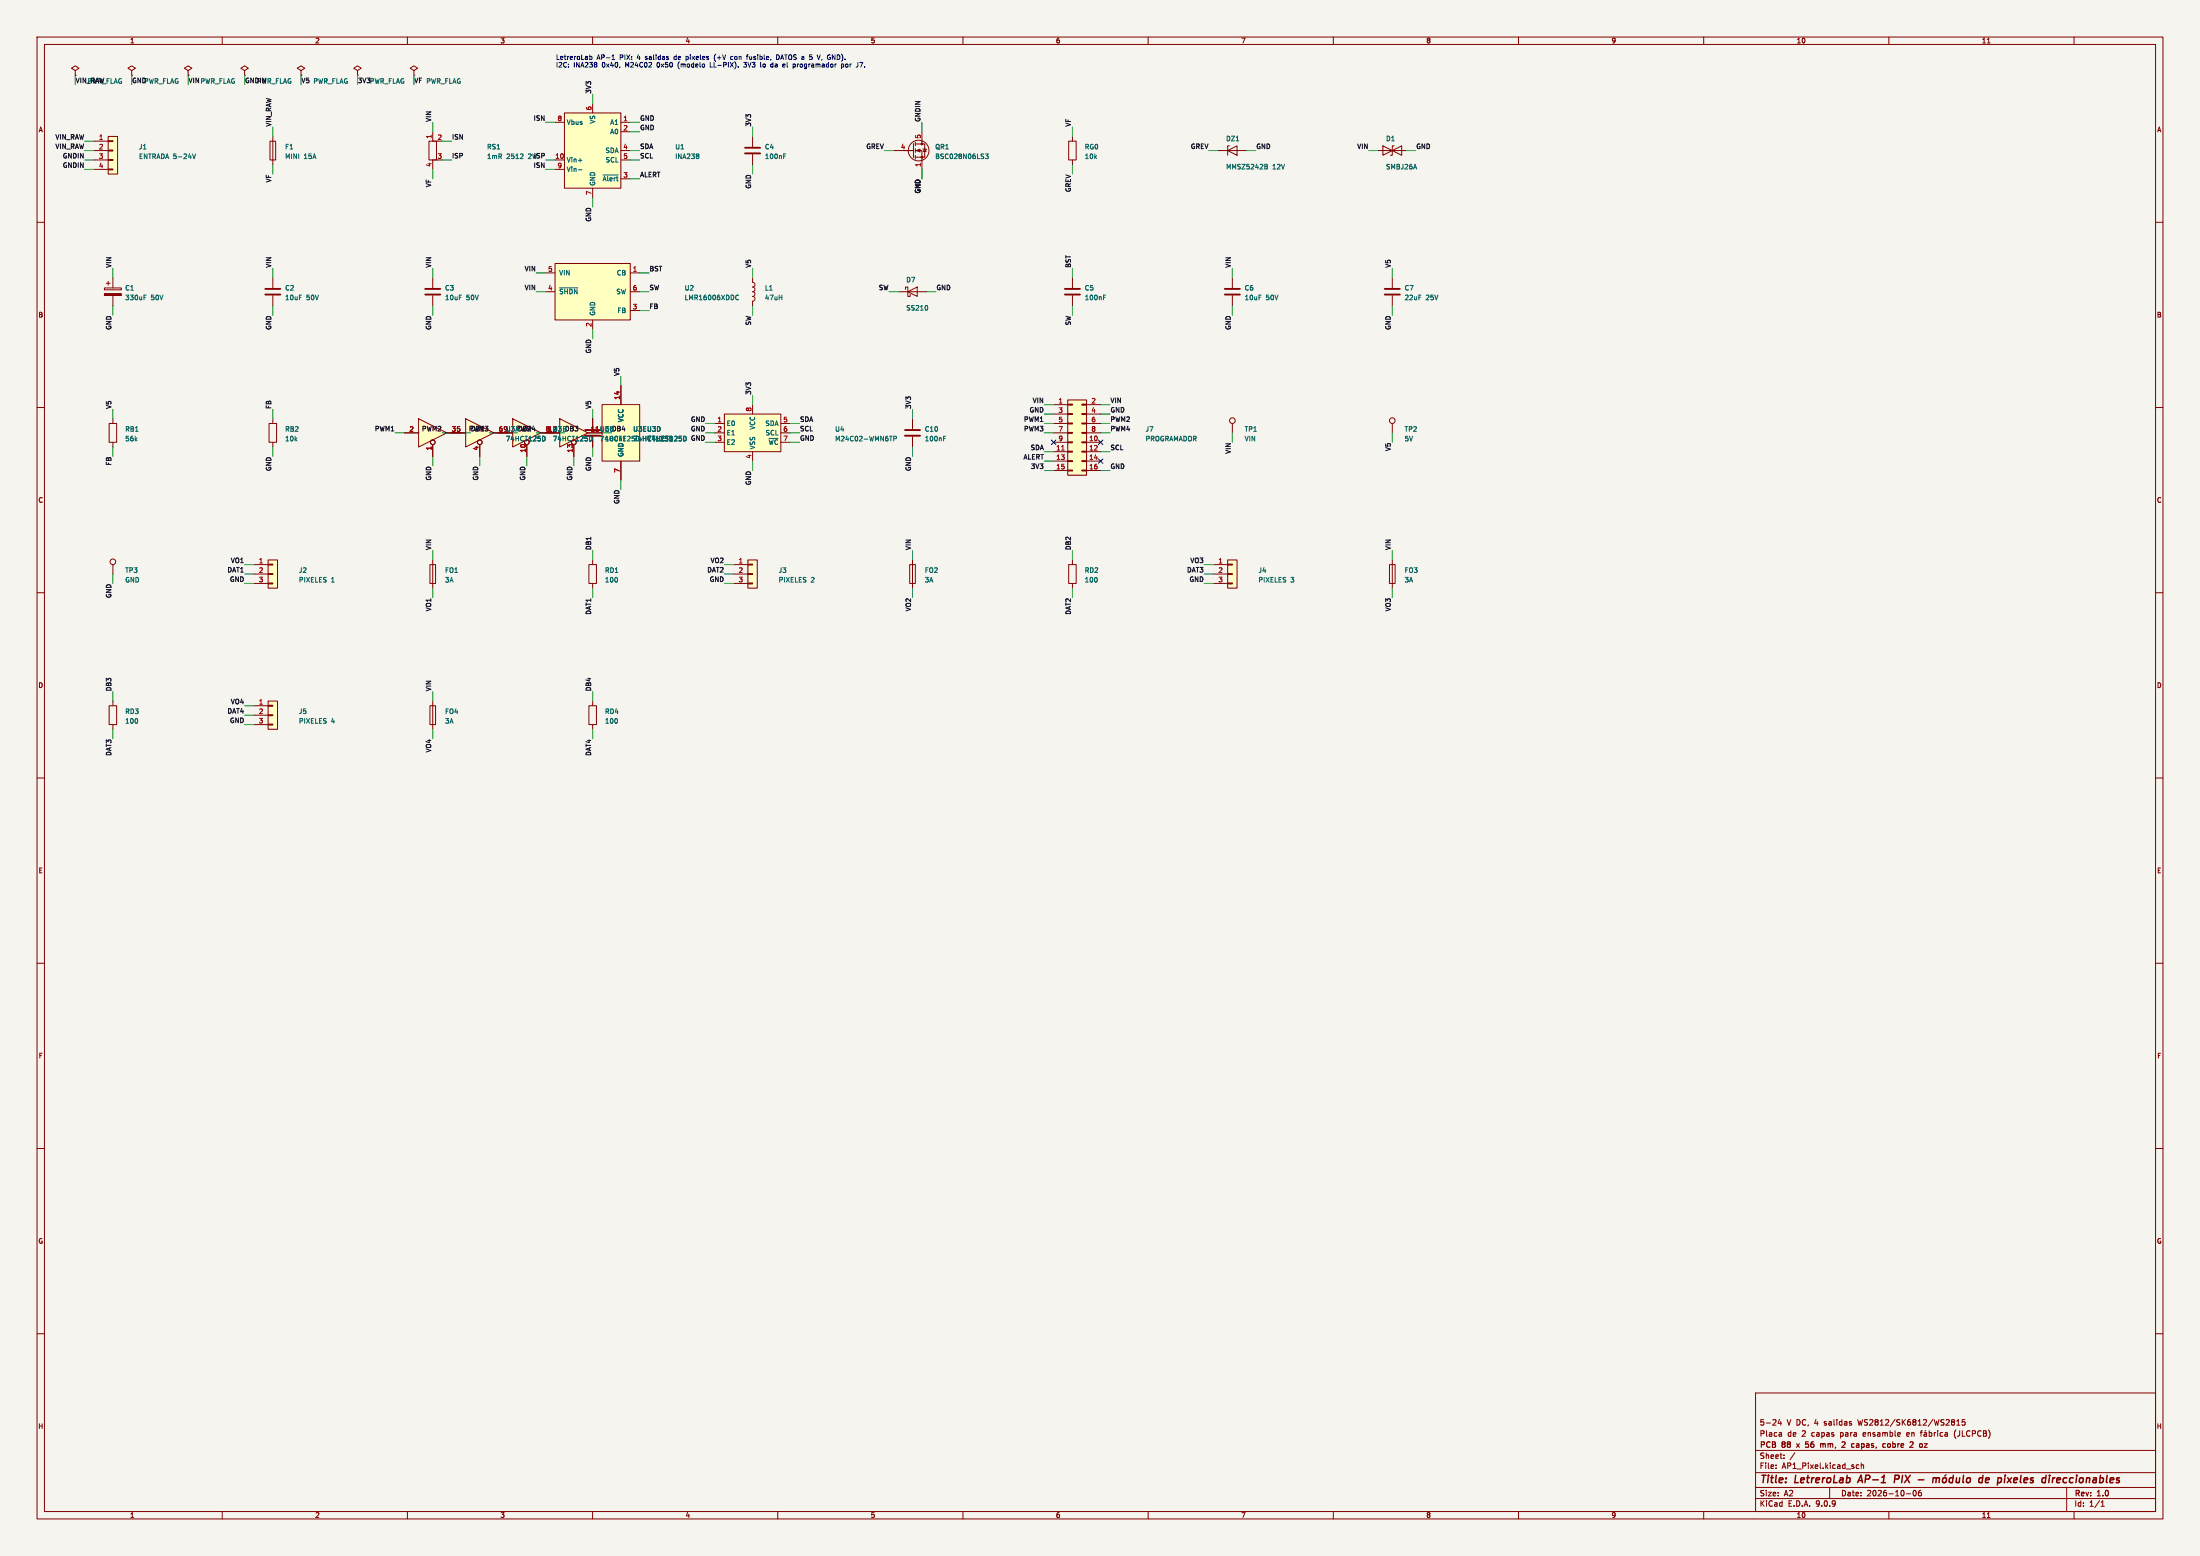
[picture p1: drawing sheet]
<svg xmlns="http://www.w3.org/2000/svg" width="594mm" height="420mm" viewBox="0 0 594 420" stroke-linecap="round" stroke-linejoin="round" font-family="sans-serif">
<path d="M0 0h594v420h-594z" fill="#f5f4ef" stroke="#f5f4ef" stroke-width=".27"/>
<g fill="none" stroke="#840000" stroke-width=".27">
<path d="M10 10h574v400h-574zM12 12h570v396h-570zM60 10v2M110 10v2M160 10v2M210 10v2M260 10v2M310 10v2M360 10v2M410 10v2M460 10v2M510 10v2"/>
<path d="M536.6 11.6h.7M560 10v2M72.9 38.1h1.5v5.1h-1.5zM73.7 36.8v7.7M332 39.4h-.5v2.5M373.4 39.4v2.5l5.1-2.5v2.5zM376.4 39.4h-.5v2.5h-.5M328.9 40.6h7.6M331.5 40.6l2.5-1.2v2.5zM372.1 40.6h7.6M10 60h2M73.7 74.9v2.8"/>
<path d="M73.7 79.8v2.8M332.7 74.9v2.8M332.7 79.8v2.8M582 60h2M10 110h2M246.4 113v2.8M246.4 117.9v2.8M582 110h2M116.1 152.4h1.5v5.1h-1.5zM116.8 151.1v7.7M375.2 152.4h1.5v5.1h-1.5zM375.9 151.1v7.7"/>
<path d="M10 160h2M582 160h2M10 210h2M582 210h2M10 260h2M582 260h2M10 310h2M582 310h2M10 360h2M474 376h108v32h-108zM582 360h2M474 397.5h108"/>
<path d="M474 391.5h108M479.5 396.2v.2M479.5 395.4v.2M480.5 383.1l-.4 1.1h.9M480.8 386.7l.2 .2v.8M480.8 383.7v1M481 387.6l-.1 .1M481 387l-.1 .1M481.7 393.5v.2M481.7 392.7v.2M484.6 392.1l-1.3 1.9M499.9 384.2v.4"/>
<path d="M501.2 396.1l.3 .3 .4-.1M501.9 395.4h-.4l-.3 .3M502.5 395.5l.6-.1 .1 1M502.5 394.9v1.5M518.5 386.7h.5M519 386.2l-.3 .2v1.3M519.5 386.7h.6l.1 1M520 386.1l-.3 .2M520.2 387l-.7 .3 .2 .4 .5-.1M520.9 386.7h.4l.3 .3-.1 .6h-.6M520.9 386.2v1.5M522.2 386.7v1"/>
<path d="M522.7 386.7l-.5 .3M523.2 386.2v.1M523.2 386.7v1M524.5 386.7h-.4l-.3 .3 .2 .6h.5M525.2 386.7h.5l.1 1M525.8 387l-.7 .3 .2 .4 .5-.1M527.2 383.2l.5 .3-.2 .3M527.2 383.8h.3M527.5 383.8l.2 .6-.5 .3M527.9 386.2l-.2 .8 .2 1M528.3 384.7h.9M528.3 383.6l.4-.4v1.5"/>
<path d="M530.5 383.2h-.7l-.1 .7 .8-.1v.7l-.2 .2-.6-.2M60 408v2M110 408v2M160 408v2M210 408v2M260 408v2M310 408v2M360 408v2M410 408v2M460 408v2M474 404.5h108M474 401.5h108"/>
<path d="M494 401.5v3M510 408v2M514.7 403.2h1.2M516.7 402.4l.2-.1a.8 .8 0 0 1 .5 .7 .8 .8 0 0 1-.5 .8l-.4-.6zM518.7 402.3h-.5l-.2 .3v.9l.2 .3 .5-.2v-.7l-.5-.1-.2 .3M536.6 409.6h.7M558 401.5v6.5M560 408v2M567.3 406.6h.9M567.3 405.5l.4-.4v1.5"/>
</g>
<g fill="none" stroke="#840000" stroke-width=".4">
<path d="M502.5 398.2l-1 2M512.5 398.2h-.8l-.3 2M512.5 399.1l-.9 .1M517.9 399.4h1.5M522 399.1l.6-.2 .2 .2M522 398.9l-.2 1.3M522.8 399.1l.3-.2 .5 .1-.1 1.2M522.8 399.1l-.1 1.1M524.6 399.1l.3-.2 .6 .2v.7l-.2 .3-.5 .1-.3-.2zM525.4 398.1l-.3 .3M527.3 399h-.7l-.3 .8 .3 .4 .6-.1M527.4 398.2l-.2 2"/>
<path d="M528.3 398.9l-.1 1.2 .5 .1 .3-.2M529.1 398.9l-.1 1.3M530.2 398.2l-.2 1.7 .2 .3M531.1 399.1l.3-.2 .6 .2v.7l-.3 .3-.4 .1-.3-.2zM535.3 399h-.7l-.3 .8 .3 .4 .6-.1M535.4 398.2l-.2 2M536.1 399.5l1-.2-.1-.3h-.7l-.2 .9 .2 .3 .6-.1M542.1 398.9l.9 1.3M543.1 398.9l-1.2 1.3M543.7 399.5l1-.2-.1-.3h-.7l-.2 .9 .2 .3 .6-.1M545.7 398.2l-.2 1.7 .2 .3M546.5 399.5l1-.2-.1-.3h-.8l-.2 .9 .3 .3 .6-.1"/>
<path d="M549 399a.49 .49 0 0 0-.8 .2l.7 .4 .1 .3-.3 .3-.6-.1M552.4 399h-.8l-.3 .8 .3 .4 .6-.1M552.5 398.2l-.3 2M553.3 398.9l-.1 1.3M553.4 398.2v.2M554.3 398.9l-.2 1.3M554.9 398.9l-.7 .3M556.3 399.3l-1 .2M556.3 399.1l-.2-.2h-.4l-.3 .2v1h.7"/>
</g>
<g fill="none" stroke="#840000" stroke-width=".3">
<path d="M485.1 389.7l.7 1M485.8 389.7l-.7 1M487.7 389.7l.5 .1M488.2 390.6l-.5 .1M488.3 389.2h-.7l-.1 .7M491.8 389.7l.4 .2M492.2 389.9l.2-.2 .4 .2M492.2 389.9v.8M497.3 389.3l.6-.1 .3 .3M501.4 389.7l.5 .2v.8M501.9 390.6l-.5 .1M501.9 390l-.5 .1"/>
<path d="M510.1 389.7l.3 .3v.4l-.3 .3M511.1 390.6l.4 .1M511.1 389.2v1.5M511.5 389.7h-.4M518.4 389.7h.4l.3 .3-.1 .5-.6 .1"/>
</g>
<path d="M71.6 78h4.1M71.6 79.5h4.1M330.7 78h4.1M330.7 79.5h4.1M244.3 116.1h4.1M244.3 117.6h4.1" fill="none" stroke="#840000" stroke-width=".51"/>
<path d="M341.5 44.3l.6 .2 .1 .2-.3 .3M341.5 45h.4M341.9 45l.3 .2v.3l-.7 .1M254.8 118.4h.4M254.8 117.7h.6" fill="none" stroke="#006464" stroke-width=".27"/>
<path d="M125.7 113l7.6 3.8-7.6 3.9z" fill="#ffffc2"/>
<g fill="none" stroke="#840000" stroke-width=".27">
<path d="M121.9 116.8h3.8M125.7 113l7.6 3.8-7.6 3.9zM133.3 116.8h3.9M129.5 120v3.2"/>
<circle cx="129.5" cy="119.4" r=".63"/>
</g>
<path d="M159.5 117.7a.68 .68 0 0 1 .4 .7 .68 .68 0 0 1-.4 .6" fill="none" stroke="#006464" stroke-width=".27"/>
<path d="M113 113l7.6 3.8-7.6 3.9z" fill="#ffffc2"/>
<g fill="none" stroke="#840000" stroke-width=".27">
<path d="M375.9 74.9v2.8M375.9 79.8v2.8M109.2 116.8h3.8M113 113l7.6 3.8-7.6 3.9zM120.6 116.8h3.9M160 113v2.8M160 117.9v2.8M116.8 120v3.2"/>
<circle cx="116.8" cy="119.4" r=".63"/>
</g>
<path d="M146.8 117.7a.68 .68 0 0 1 .4 .7 .68 .68 0 0 1-.4 .6" fill="none" stroke="#006464" stroke-width=".27"/>
<path d="M373.9 78h4.1M373.9 79.5h4.1M158 116.1h4.1M158 117.6h4.1" fill="none" stroke="#840000" stroke-width=".51"/>
<path d="M138.4 113l7.6 3.8-7.6 3.9z" fill="#ffffc2"/>
<g fill="none" stroke="#840000" stroke-width=".27">
<path d="M111.8 19.1l1-.7-1-.6-1.1 .6 1.1 .7v1.2M111.8 20.3h.1M134.6 116.8h3.8M138.4 113l7.6 3.8-7.6 3.9zM146 116.8h3.9M142.2 120v3.2"/>
<circle cx="142.2" cy="119.4" r=".63"/>
</g>
<path d="M195.6 111.8h15.2v10.1h-15.2z" fill="#ffffc2"/>
<g fill="none" stroke="#840000" stroke-width=".27">
<path d="M66 19.1l1.1-.7-1.1-.6-1 .6 1 .7v1.2M66 20.3h.1M203.2 36.8v2.8M203.2 41.7v2.8M116.8 74.9v2.8M116.8 79.8v2.8M193 114.3h2.6M193 116.8h2.6M193 119.4h2.6M195.6 111.8h15.2v10.1h-15.2zM203.2 109.2v2.6M210.8 114.3h2.6"/>
<path d="M210.8 116.8h2.6M210.8 119.4h2.6M203.2 121.9v2.6"/>
</g>
<path d="M211.6 42.2h.4M211.6 41.5h.6M240.2 117.7h.7M241.3 118.4h.6l.1-.5-.7-.2v1.3" fill="none" stroke="#006464" stroke-width=".27"/>
<path d="M201.2 39.9h4M201.2 41.4h4M114.8 78h4.1M114.8 79.5h4.1" fill="none" stroke="#840000" stroke-width=".51"/>
<path d="M152.4 30.5h15.2v20.3h-15.2z" fill="#ffffc2"/>
<g fill="none" stroke="#840000" stroke-width=".27">
<path d="M35.6 19.1l1-.7-1-.6-1.1 .6 1.1 .7v1.2M50.8 19.1l1-.7-1-.6-1 .6 1 .7v1.2M81.3 19.1l1-.7-1-.6-1 .6 1 .7v1.2M35.6 20.3h.1M50.8 20.3h.1M81.3 20.3h.1M149.9 33h2.5M152.4 30.5h15.2v20.3h-15.2zM160 27.9v2.6M167.6 33h2.6M167.6 35.6h2.6M149.9 43.2h2.5"/>
<path d="M149.9 45.7h2.5M160 50.8v2.5M167.6 43.2h2.6M167.6 40.6h2.6M167.6 48.3h2.6"/>
</g>
<path d="M156.2 43.3h.9M156.2 45.8h.9M162.8 47.2h4.1M188.6 41.6v.4M188.6 42.2v.6" fill="none" stroke="#006464" stroke-width=".27"/>
<path d="M149.9 71.1h20.3v15.3h-20.3z" fill="#ffffc2"/>
<g fill="none" stroke="#840000" stroke-width=".27">
<path d="M96.5 19.1l1-.7-1-.6-1 .6 1 .7v1.2M96.5 20.3h.1M115.8 38.1h2.1v5.1h-2.1zM116.8 35.6v2.5h1.3M118.1 43.2h-1.3v2.5M28.2 77.7h4.6v.5h-4.6zM28.7 76.5h1M29.2 75.9v1.1M30.5 74.9v2.8M30.5 79.8v2.8M147.3 73.7h2.6M147.3 78.7h2.6"/>
<path d="M149.9 71.1h20.3v15.3h-20.3zM170.2 73.7h2.5M170.2 78.7h2.5M160 86.4v2.5M170.2 83.8h2.5"/>
</g>
<path d="M140.4 42.8h.8M141.2 41.7v.4M38.9 79.6h.6M151.1 77.7h4.9M198.9 79.7l.5 .1M38.9 80.3h.4M199.4 80.8l-.5 .1" fill="none" stroke="#006464" stroke-width=".27"/>
<path d="M28.2 79.2h4.6v.6h-4.6z" fill="#840000" stroke="#840000" stroke-width=".27"/>
<path d="M151.1 113l7.6 3.8-7.6 3.9z" fill="#ffffc2"/>
<g fill="none" stroke="#840000" stroke-width=".27">
<path d="M147.3 116.8h3.8M151.1 113l7.6 3.8-7.6 3.9zM158.7 116.8h3.9M154.9 120v3.2"/>
<circle cx="154.9" cy="119.4" r=".63"/>
</g>
<path d="M184.9 117.7a.68 .68 0 0 1 .4 .7 .68 .68 0 0 1-.4 .6" fill="none" stroke="#006464" stroke-width=".27"/>
<path d="M162.6 109.2h10.1v15.3h-10.1z" fill="#ffffc2"/>
<path d="M162.6 109.2h10.1v15.3h-10.1zM167.6 104.1v5.1M167.6 124.5v5" fill="none" stroke="#840000" stroke-width=".27"/>
<path d="M29.2 36.8h2.5v10.2h-2.5z" fill="#ffffc2"/>
<g fill="none" stroke="#840000" stroke-width=".27">
<path d="M20.3 19.1l1-.7-1-.6-1 .6 1 .7v1.2M20.3 20.3h.1M25.4 38.1h3.8M29.2 36.8h2.5v10.2h-2.5zM29.2 38h1.3v.2h-1.3zM246.6 38.7v3.8M247.1 38.9h2.6v3.5h-2.6M247.1 38.4v1M248.9 35.6v3.3M25.4 40.6h3.8M25.4 43.2h3.8M25.4 45.7h3.8"/>
<path d="M29.2 40.5h1.3v.3h-1.3zM29.2 43.1h1.3v.2h-1.3zM29.2 45.6h1.3v.2h-1.3zM241.3 40.6h5.3M247.1 40.6h1.8v5.1M247.1 40.1v1M247.1 41.9v1M249.2 40.1l1 .3M249.7 40.3l.4 .6h-.8zM289.6 74.9v2.8M289.6 79.8v2.8M245.6 152.4h1.5v5.1h-1.5z"/>
<path d="M246.4 151.1v7.7M159 190.5h2v5.1h-2zM160 189.2v1.3M160 195.6v1.3"/>
<circle cx="248" cy="40.6" r="2.79"/>
</g>
<path d="M52 41.5l.4 1.3 .4-1.3M266 41.5h.8l-.4 .5 .4 .2v.5h-.8M298 79.6h.6M298 80.3h.4" fill="none" stroke="#006464" stroke-width=".27"/>
<path d="M287.5 78h4.1M287.5 79.5h4.1" fill="none" stroke="#840000" stroke-width=".51"/>
<g fill="#840000" stroke="#840000" stroke-width=".27">
<path d="M247.4 40.6l1-.3v.7z"/>
<circle cx="248.9" cy="38.9" r=".25"/>
<circle cx="248.9" cy="42.4" r=".25"/>
</g>
<path d="M72.4 151.1h2.5v7.7h-2.5z" fill="#ffffc2"/>
<path d="M68.6 152.4h3.8M68.6 154.9h3.8M68.6 157.5h3.8M72.4 151.1h2.5v7.7h-2.5zM72.4 152.3h1.3v.2h-1.3zM72.4 154.8h1.3v.3h-1.3zM72.4 157.4h1.3v.2h-1.3z" fill="none" stroke="#840000" stroke-width=".27"/>
<path d="M288.3 108h5.1v20.3h-5.1z" fill="#ffffc2"/>
<g fill="none" stroke="#840000" stroke-width=".27">
<path d="M29.5 114.3h2v5.1h-2zM30.5 113v1.3M30.5 119.4v1.3M72.6 114.3h2.1v5.1h-2.1zM73.7 113v1.3M73.7 119.4v1.3M284.5 109.2h3.8M284.5 111.8h3.8M284.5 114.3h3.8M284.5 116.8h3.8M284.5 119.4h3.8M288.3 108h5.1v20.3h-5.1z"/>
<path d="M288.3 109.1h1.3v.2h-1.3zM288.3 111.6h1.3v.3h-1.3zM288.3 114.2h1.3v.2h-1.3zM288.3 116.7h1.3v.3h-1.3zM288.3 119.3h1.3v.2h-1.3zM292.1 109.1h1.3v.2h-1.3zM292.1 111.6h1.3v.3h-1.3zM292.1 114.2h1.3v.2h-1.3zM292.1 116.7h1.3v.3h-1.3zM292.1 119.3h1.3v.2h-1.3zM293.4 109.2h3.8M293.4 111.8h3.8"/>
<path d="M293.4 114.3h3.8M293.4 116.8h3.8M293.4 119.4h3.8M332.7 114.3v2.5M375.9 114.3v2.5M284.5 121.9h3.8M284.5 124.5h3.8M284.5 127h3.8M288.3 121.8h1.3v.2h-1.3zM288.3 124.3h1.3v.3h-1.3zM288.3 126.9h1.3v.2h-1.3zM292.1 121.8h1.3v.2h-1.3z"/>
<path d="M292.1 124.3h1.3v.3h-1.3zM292.1 126.9h1.3v.2h-1.3zM293.4 121.9h3.8M293.4 124.5h3.8M293.4 127h3.8M30.5 152.4v2.5M288.5 152.4h2.1v5.1h-2.1zM289.6 151.1v1.3M289.6 157.5v1.3"/>
<circle cx="332.7" cy="113.5" r=".76"/>
<circle cx="375.9" cy="113.5" r=".76"/>
<circle cx="30.5" cy="151.6" r=".76"/>
</g>
<path d="M286.6 121.5h.8" fill="none" stroke="#a90000" stroke-width=".27"/>
<path d="M72.4 189.2h2.5v7.7h-2.5z" fill="#ffffc2"/>
<path d="M203.2 74.9v1.3l.5 .2 .1 .4-.1 .5-.5 .2 .5 .2 .1 .4-.1 .5-.5 .2 .5 .1 .1 .5-.1 .4-.5 .2 .5 .2 .1 .5-.1 .4-.5 .2v1.3M68.6 190.5h3.8M68.6 193h3.8M68.6 195.6h3.8M72.4 189.2h2.5v7.7h-2.5zM72.4 190.4h1.3v.2h-1.3zM72.4 192.9h1.3v.3h-1.3zM72.4 195.5h1.3v.2h-1.3z" fill="none" stroke="#840000" stroke-width=".27"/>
<path d="M201.9 151.1h2.6v7.7h-2.6z" fill="#ffffc2"/>
<g fill="none" stroke="#840000" stroke-width=".27">
<path d="M288.5 38.1h2.1v5.1h-2.1zM289.6 36.8v1.3M289.6 43.2v1.3M242.6 78.7h7.6M244.5 78.1v-.6h.6v2.5h.6v-.6M245.1 78.7l2.5-1.2v2.5zM159 152.4h2v5.1h-2zM160 151.1v1.3M160 157.5v1.3M198.1 152.4h3.8M198.1 154.9h3.8M198.1 157.5h3.8"/>
<path d="M201.9 151.1h2.6v7.7h-2.6zM201.9 152.3h1.3v.2h-1.3zM201.9 154.8h1.3v.3h-1.3zM201.9 157.4h1.3v.2h-1.3zM29.5 190.5h2v5.1h-2zM30.5 189.2v1.3M30.5 195.6v1.3M116.1 190.5h1.5v5.1h-1.5zM116.8 189.2v7.7"/>
</g>
<path d="M250.4 82.7v.8" fill="none" stroke="#006464" stroke-width=".27"/>
<path d="M331.5 151.1h2.5v7.7h-2.5z" fill="#ffffc2"/>
<g fill="none" stroke="#840000" stroke-width=".27">
<path d="M109.2 116.8h3.8M120.6 116.8h5.1M133.3 116.8h5.1M146 116.8h5.1M158.7 116.8h3.9M160 113v2.8M160 117.9v2.8M167.6 104.1v5.1M116.8 120v3.2M129.5 120v3.2M142.2 120v3.2M154.9 120v3.2"/>
<path d="M167.6 124.5v5M327.7 152.4h3.8M327.7 154.9h3.8M327.7 157.5h3.8M331.5 151.1h2.5v7.7h-2.5zM331.5 152.3h1.2v.2h-1.2zM331.5 154.8h1.2v.3h-1.2zM331.5 157.4h1.2v.2h-1.2z"/>
<circle cx="116.8" cy="119.4" r=".63"/>
<circle cx="129.5" cy="119.4" r=".63"/>
<circle cx="142.2" cy="119.4" r=".63"/>
<circle cx="154.9" cy="119.4" r=".63"/>
</g>
<path d="M144 115l-.3 .9h.8M144.3 115.5v.8" fill="none" stroke="#0f0f0f" stroke-width=".27"/>
<g fill="none" stroke="#009600" stroke-width=".27">
<path d="M20.3 20.3v2.6M22.9 38.1h2.5M35.6 20.3v2.6M50.8 20.3v2.6M66 20.3v2.6M73.7 34.3v2.5M81.3 20.3v2.6M96.5 20.3v2.6M111.8 20.3v2.6M116.8 33v2.6M119.4 38.1h2.5M147.3 33h2.6"/>
<path d="M160 25.4v2.5M170.2 33h2.5M170.2 35.6h2.5M203.2 34.3v2.5M248.9 33v2.6M289.6 34.3v2.5M22.9 40.6h2.5M22.9 45.7h2.5M22.9 43.2h2.5M73.7 44.5v2.5M116.8 45.7v2.6M119.4 43.2h2.5"/>
<path d="M147.3 45.7h2.6M147.3 43.2h2.6M160 53.3v2.6M170.2 40.6h2.5M170.2 43.2h2.5M170.2 48.3h2.5M203.2 44.5v2.5M238.8 40.6h2.5M248.9 45.7v2.6M289.6 44.5v2.5M326.4 40.6h2.5M336.5 40.6h2.6"/>
<path d="M369.6 40.6h2.5M379.7 40.6h2.6M30.5 72.4v2.5M73.7 72.4v2.5M116.8 72.4v2.5M144.8 73.7h2.5M144.8 78.7h2.5M172.7 73.7h2.6M172.7 78.7h2.6M203.2 72.4v2.5M240 78.7h2.6M250.2 78.7h2.5"/>
<path d="M289.6 72.4v2.5M332.7 72.4v2.5M375.9 72.4v2.5M30.5 82.6v2.5M73.7 82.6v2.5M116.8 82.6v2.5M160 88.9v2.5M172.7 83.8h2.6M203.2 82.6v2.5M289.6 82.6v2.5M332.7 82.6v2.5M375.9 82.6v2.5"/>
<path d="M30.5 110.5v2.5M73.7 110.5v2.5M106.7 116.8h2.5M119.4 116.8h2.5M124.5 116.8h2.5M132.1 116.8h2.5M144.8 116.8h2.5M160 110.5v2.5M167.6 101.6v2.5M190.5 116.8h2.5M190.5 119.4h2.5M190.5 114.3h2.5"/>
<path d="M203.2 106.7v2.5M213.4 116.8h2.5M213.4 119.4h2.5M213.4 114.3h2.5M246.4 110.5v2.5M281.9 116.8h2.6M281.9 114.3h2.6M281.9 111.8h2.6M281.9 109.2h2.6M297.2 116.8h2.5M297.2 114.3h2.5M297.2 111.8h2.5"/>
<path d="M297.2 109.2h2.5M332.7 116.8v2.6M375.9 116.8v2.6M30.5 120.7v2.5M73.7 120.7v2.5M116.8 123.2v2.5M129.5 123.2v2.5M142.2 123.2v2.5M154.9 123.2v2.5M160 120.7v2.5M167.6 129.5v2.6M203.2 124.5v2.5"/>
<path d="M246.4 120.7v2.5M281.9 127h2.6M281.9 121.9h2.6M281.9 124.5h2.6M297.2 127h2.5M297.2 121.9h2.5M30.5 154.9v2.6M66 152.4h2.6M66 154.9h2.6M66 157.5h2.6M116.8 148.6v2.5M116.8 158.8v2.5"/>
<path d="M160 148.6v2.5M160 158.8v2.5M195.6 152.4h2.5M195.6 154.9h2.5M195.6 157.5h2.5M246.4 148.6v2.5M246.4 158.8v2.5M289.6 148.6v2.5M289.6 158.8v2.5M325.1 152.4h2.6M325.1 154.9h2.6M325.1 157.5h2.6"/>
<path d="M375.9 148.6v2.5M375.9 158.8v2.5M30.5 186.7v2.5M30.5 196.9v2.5M66 195.6h2.6M66 190.5h2.6M66 193h2.6M116.8 186.7v2.5M116.8 196.9v2.5M160 186.7v2.5M160 196.9v2.5"/>
</g>
<path d="M283.9 118.8l1.2 1.2M285.1 118.8l-1.2 1.2M296.6 118.8l1.2 1.2M297.8 118.8l-1.2 1.2M296.6 123.9l1.2 1.2M297.8 123.9l-1.2 1.2" fill="none" stroke="#000084" stroke-width=".27"/>
<g fill="none" stroke="#0000c2" stroke-width=".27">
<path d="M159.2 14.8v1.3M159.2 15.3l.4-.1 .2 .3-.1 .5h-.5M165.2 16.1h.7M165.3 15.1l.3-.3v1.3M182.1 15.3v.7M183.2 17v1.2M185.2 16l.4 .1M185.6 15.2l-.4 .1v1.2M191.8 16.8v1.3h.6M193.2 14.6a1.46 1.46 0 0 0 0 2M197.9 15.3l-.4-.1-.2 .3 .1 .5h.5M200.8 18l.6 .1"/>
<path d="M201.5 15.2h.5M201.6 16.8l-.5 .5 .3 .1M202 14.8l-.3 .2M202.4 15.2v.7l.2 .2M206.1 17.3v.8M208.7 16.8v1.3h-.4M209.7 14.8a.64 .64 0 0 1 .7 .6 .64 .64 0 0 1-.7 .7zM211.2 14.8l-.4 1.3M215.3 17.3v.8M215.5 17.3l-.2 .2M227.2 17.3v1.2M227.8 17.4v.6l-.6 .1"/>
<path d="M228.4 17.4v.6l.4 .1M231.6 16.8v1M232.1 16.8h.9l-.6 1.3"/>
</g>
<path d="M146.8 117.7a.68 .68 0 0 1 .4 .7 .68 .68 0 0 1-.4 .6M159.5 117.7a.68 .68 0 0 1 .4 .7 .68 .68 0 0 1-.4 .6M184.9 117.7a.68 .68 0 0 1 .4 .7 .68 .68 0 0 1-.4 .6" fill="none" stroke="#006464" stroke-width=".27"/>
<g font-size="2.8" fill="#840000">
<text x="475" y="400.9">Title:</text>
<text x="484.7" y="400.9">LetreroLab</text>
<text x="502.7" y="400.9">AP-1</text>
<text x="513.1" y="400.9">PIX</text>
<text x="538.4" y="400.9">de</text>
<text x="557" y="400.9">direccionables</text>
</g>
<g font-size="2.1" fill="#840000">
<text x="475" y="388">Placa</text>
<text x="475" y="385">5-24</text>
<text x="482.4" y="385">V DC, 4</text>
<text x="482.6" y="388">de</text>
<text x="486.5" y="388">2</text>
<text x="489.3" y="388">capas</text>
<text x="492.8" y="385">salidas</text>
<text x="497.1" y="388">para</text>
<text x="502.1" y="385">WS2812/SK6812/WS2815</text>
<text x="503.4" y="388">ensamble</text>
<text x="515.4" y="388">en</text>
<text x="528.5" y="388">(JLCPCB)</text>
<text x="475" y="394">Sheet:</text>
<text x="475" y="391.2">PCB</text>
<text x="481.2" y="391.2">88</text>
<text x="485.8" y="391.2">x</text>
<text x="488.8" y="391.2">56</text>
<text x="493.4" y="391.2">mm,</text>
<text x="499.9" y="391.2">2</text>
<text x="503" y="391.2">capas,</text>
<text x="512.1" y="391.2">cobre</text>
<text x="520" y="391.2">2</text>
<text x="475" y="396.7">File:</text>
<text x="481.1" y="396.7">AP1_Pixel.kicad_sch</text>
<text x="475" y="406.9">KiCad</text>
<text x="475" y="404.1">Size:</text>
<text x="481.7" y="404.1">A2</text>
<text x="482.7" y="406.9">E.D.A.</text>
<text x="490.3" y="406.9">9.0.9</text>
<text x="497" y="404.1">Date:</text>
<text x="504" y="404.1">2026-10-06</text>
<text x="560" y="404.3">Rev:</text>
<text x="560" y="406.9">Id:</text>
<text x="564.1" y="406.9">1/1</text>
<text x="566.4" y="404.3">1.0</text>
</g>
<g font-size="1.8" fill="#840000">
<text x="35" y="11.9">1</text>
<text x="85" y="11.9">2</text>
<text x="135" y="11.9">3</text>
<text x="185" y="11.9">4</text>
<text x="235" y="11.9">5</text>
<text x="285" y="11.9">6</text>
<text x="335" y="11.9">7</text>
<text x="385" y="11.9">8</text>
<text x="435" y="11.9">9</text>
<text x="485" y="11.9">10</text>
<text x="535" y="11.9">11</text>
<text x="10.3" y="35.9">A</text>
<text x="582.3" y="35.9">A</text>
<text x="10.3" y="85.9">B</text>
<text x="582.3" y="85.9">B</text>
<text x="10.3" y="135.9">C</text>
<text x="582.3" y="135.9">C</text>
<text x="10.3" y="185.9">D</text>
<text x="582.3" y="185.9">D</text>
<text x="10.3" y="235.9">E</text>
<text x="582.3" y="235.9">E</text>
<text x="10.3" y="285.9">F</text>
<text x="582.3" y="285.9">F</text>
<text x="10.3" y="335.9">G</text>
<text x="582.3" y="335.9">G</text>
<text x="10.2" y="385.9">H</text>
<text x="582.2" y="385.9">H</text>
<text x="35" y="409.9">1</text>
<text x="85" y="409.9">2</text>
<text x="135" y="409.9">3</text>
<text x="185" y="409.9">4</text>
<text x="235" y="409.9">5</text>
<text x="285" y="409.9">6</text>
<text x="335" y="409.9">7</text>
<text x="385" y="409.9">8</text>
<text x="435" y="409.9">9</text>
<text x="485" y="409.9">10</text>
<text x="535" y="409.9">11</text>
</g>
<g font-size="1.8" fill="#0000c2">
<text x="150" y="16.5">LetreroLab</text>
<text x="161.1" y="16.5">AP-1</text>
<text x="167.5" y="16.5">PIX:</text>
<text x="172.3" y="16.5">4</text>
<text x="174.7" y="16.5">salidas</text>
<text x="182.6" y="16.5">de</text>
<text x="186.1" y="16.5">pixeles</text>
<text x="193.9" y="16.5">(+V</text>
<text x="198.6" y="16.5">con</text>
<text x="203.1" y="16.5">fusible,</text>
<text x="211.3" y="16.5">DATOS a</text>
<text x="220.7" y="16.5">5</text>
<text x="223" y="16.5">V, GND).</text>
<text x="150" y="18.5">I2C:</text>
<text x="154.9" y="18.5">INA238</text>
<text x="162.7" y="18.5">0x40,</text>
<text x="169.1" y="18.5">M24C02</text>
<text x="177.8" y="18.5">0x50</text>
<text x="183.7" y="18.5">(modelo</text>
<text x="192.6" y="18.5">LL-PIX).</text>
<text x="201.9" y="18.5">3V3</text>
<text x="206.6" y="18.5">lo</text>
<text x="209.6" y="18.5">da</text>
<text x="213.1" y="18.5">el</text>
<text x="216" y="18.5">programador</text>
<text x="229.2" y="18.5">por</text>
<text x="233.5" y="18.5">J7.</text>
</g>
<g font-size="1.8" fill="#0f0f0f">
<text x="20.3" y="22.5">VIN_RAW</text>
<text x="35.6" y="22.5">GNDPWR_FLAG</text>
<text x="50.8" y="22.5">VINPWR_FLAG</text>
<text x="66" y="22.5">GNDIN</text>
<text x="81.3" y="22.5">V5 PWR_FLAG</text>
<text x="96.5" y="22.5">3V3PWR_FLAG</text>
<text x="111.8" y="22.5">VF PWR_FLAG</text>
<text x="159.7" y="25.4" transform="rotate(-90 159.7 25.4)">3V3</text>
<text x="73.3" y="34.3" transform="rotate(-90 73.3 34.3)">VIN_RAW</text>
<text x="116.5" y="33" transform="rotate(-90 116.5 33)">VIN</text>
<text x="144" y="32.7">ISN</text>
<text x="172.7" y="32.7">GND</text>
<text x="172.7" y="35.2">GND</text>
<text x="202.9" y="34.3" transform="rotate(-90 202.9 34.3)">3V3</text>
<text x="248.6" y="33" transform="rotate(-90 248.6 33)">GNDIN</text>
<text x="289.2" y="34.3" transform="rotate(-90 289.2 34.3)">VF</text>
<text x="14.9" y="37.8">VIN_RAW</text>
<text x="14.9" y="40.3">VIN_RAW</text>
<text x="121.9" y="37.8">ISN</text>
<text x="172.7" y="40.3">SDA</text>
<text x="233.8" y="40.3">GREV</text>
<text x="321.4" y="40.3">GREV</text>
<text x="339.1" y="40.3">GND</text>
<text x="366.3" y="40.3">VIN</text>
<text x="382.3" y="40.3">GND</text>
<text x="16.9" y="42.8">GNDIN</text>
<text x="16.9" y="45.4">GNDIN</text>
<text x="121.9" y="42.8">ISP</text>
<text x="142.7" y="43.1">2W</text>
<text x="144" y="45.4">ISN</text>
<text x="144" y="42.8">ISP</text>
<text x="172.7" y="47.9">ALERT</text>
<text x="172.7" y="42.8">SCL</text>
<text x="73.3" y="49.4" transform="rotate(-90 73.3 49.4)">VF</text>
<text x="116.5" y="50.6" transform="rotate(-90 116.5 50.6)">VF</text>
<text x="202.9" y="51.1" transform="rotate(-90 202.9 51.1)">GND</text>
<text x="248.6" y="52.3" transform="rotate(-90 248.6 52.3)">GND</text>
<text x="289.2" y="52" transform="rotate(-90 289.2 52)">GREV</text>
<text x="159.7" y="60" transform="rotate(-90 159.7 60)">GND</text>
<text x="30.1" y="72.4" transform="rotate(-90 30.1 72.4)">VIN</text>
<text x="73.3" y="72.4" transform="rotate(-90 73.3 72.4)">VIN</text>
<text x="116.5" y="72.4" transform="rotate(-90 116.5 72.4)">VIN</text>
<text x="141.6" y="73.3">VIN</text>
<text x="175.3" y="73.3">BST</text>
<text x="202.9" y="72.4" transform="rotate(-90 202.9 72.4)">V5</text>
<text x="289.2" y="72.4" transform="rotate(-90 289.2 72.4)">BST</text>
<text x="332.4" y="72.4" transform="rotate(-90 332.4 72.4)">VIN</text>
<text x="375.6" y="72.4" transform="rotate(-90 375.6 72.4)">V5</text>
<text x="141.6" y="78.4">VIN</text>
<text x="175.3" y="83.5">FB</text>
<text x="175.3" y="78.4">SW</text>
<text x="237.2" y="78.4">SW</text>
<text x="252.7" y="78.4">GND</text>
<text x="30.1" y="89.2" transform="rotate(-90 30.1 89.2)">GND</text>
<text x="73.3" y="89.2" transform="rotate(-90 73.3 89.2)">GND</text>
<text x="116.5" y="89.2" transform="rotate(-90 116.5 89.2)">GND</text>
<text x="202.9" y="88" transform="rotate(-90 202.9 88)">SW</text>
<text x="289.2" y="88" transform="rotate(-90 289.2 88)">SW</text>
<text x="332.4" y="89.2" transform="rotate(-90 332.4 89.2)">GND</text>
<text x="375.6" y="89.2" transform="rotate(-90 375.6 89.2)">GND</text>
<text x="159.7" y="95.5" transform="rotate(-90 159.7 95.5)">GND</text>
<text x="167.3" y="101.6" transform="rotate(-90 167.3 101.6)">V5</text>
<text x="202.9" y="106.7" transform="rotate(-90 202.9 106.7)">3V3</text>
<text x="30.1" y="110.5" transform="rotate(-90 30.1 110.5)">V5</text>
<text x="73.3" y="110.5" transform="rotate(-90 73.3 110.5)">FB</text>
<text x="159.7" y="110.5" transform="rotate(-90 159.7 110.5)">V5</text>
<text x="186.4" y="114">GND</text>
<text x="215.9" y="114">SDA</text>
<text x="246" y="110.5" transform="rotate(-90 246 110.5)">3V3</text>
<text x="276.4" y="114">PWM1</text>
<text x="277.9" y="111.4">GND</text>
<text x="278.7" y="108.9">VIN</text>
<text x="299.7" y="111.4">GND</text>
<text x="299.7" y="108.9">VIN</text>
<text x="299.7" y="114">PWM2</text>
<text x="101.1" y="116.5">PWM1</text>
<text x="113.8" y="116.5">PWM2</text>
<text x="126.5" y="116.5">PWM3</text>
<text x="127" y="116.5">DB1</text>
<text x="147.2" y="116.6">812U3BDB3</text>
<text x="159.3" y="116.6">11 U3CDB4</text>
<text x="186.4" y="119">GND</text>
<text x="186.4" y="116.5">GND</text>
<text x="215.9" y="116.5">SCL</text>
<text x="215.9" y="119">GND</text>
<text x="276.4" y="116.5">PWM3</text>
<text x="299.7" y="116.5">PWM4</text>
<text x="30.1" y="125.8" transform="rotate(-90 30.1 125.8)">FB</text>
<text x="276.2" y="124.1">ALERT</text>
<text x="278.2" y="121.6">SDA</text>
<text x="299.7" y="121.6">SCL</text>
<text x="332.4" y="122.6" transform="rotate(-90 332.4 122.6)">VIN</text>
<text x="375.6" y="121.9" transform="rotate(-90 375.6 121.9)">V5</text>
<text x="73.3" y="127.3" transform="rotate(-90 73.3 127.3)">GND</text>
<text x="116.5" y="129.8" transform="rotate(-90 116.5 129.8)">GND</text>
<text x="129.2" y="129.8" transform="rotate(-90 129.2 129.8)">GND</text>
<text x="141.9" y="129.8" transform="rotate(-90 141.9 129.8)">GND</text>
<text x="154.6" y="129.8" transform="rotate(-90 154.6 129.8)">GND</text>
<text x="159.7" y="127.3" transform="rotate(-90 159.7 127.3)">GND</text>
<text x="202.9" y="131.1" transform="rotate(-90 202.9 131.1)">GND</text>
<text x="246" y="127.3" transform="rotate(-90 246 127.3)">GND</text>
<text x="278.2" y="126.7">3V3</text>
<text x="299.7" y="126.7">GND</text>
<text x="167.3" y="136.2" transform="rotate(-90 167.3 136.2)">GND</text>
<text x="116.5" y="148.6" transform="rotate(-90 116.5 148.6)">VIN</text>
<text x="159.7" y="148.6" transform="rotate(-90 159.7 148.6)">DB1</text>
<text x="246" y="148.6" transform="rotate(-90 246 148.6)">VIN</text>
<text x="289.2" y="148.6" transform="rotate(-90 289.2 148.6)">DB2</text>
<text x="375.6" y="148.6" transform="rotate(-90 375.6 148.6)">VIN</text>
<text x="61.3" y="154.6">DAT1</text>
<text x="62.2" y="152.1">VO1</text>
<text x="190.8" y="154.6">DAT2</text>
<text x="191.7" y="152.1">VO2</text>
<text x="320.4" y="154.6">DAT3</text>
<text x="321.3" y="152.1">VO3</text>
<text x="30.1" y="161.6" transform="rotate(-90 30.1 161.6)">GND</text>
<text x="62" y="157.1">GND</text>
<text x="191.5" y="157.1">GND</text>
<text x="321" y="157.1">GND</text>
<text x="116.5" y="165.1" transform="rotate(-90 116.5 165.1)">VO1</text>
<text x="159.7" y="166" transform="rotate(-90 159.7 166)">DAT1</text>
<text x="246" y="165.1" transform="rotate(-90 246 165.1)">VO2</text>
<text x="289.2" y="166" transform="rotate(-90 289.2 166)">DAT2</text>
<text x="375.6" y="165.1" transform="rotate(-90 375.6 165.1)">VO3</text>
<text x="30.1" y="186.7" transform="rotate(-90 30.1 186.7)">DB3</text>
<text x="62.2" y="190.2">VO4</text>
<text x="116.5" y="186.7" transform="rotate(-90 116.5 186.7)">VIN</text>
<text x="159.7" y="186.7" transform="rotate(-90 159.7 186.7)">DB4</text>
<text x="61.3" y="192.7">DAT4</text>
<text x="62" y="195.2">GND</text>
<text x="116.5" y="203.2" transform="rotate(-90 116.5 203.2)">VO4</text>
<text x="30.1" y="204.1" transform="rotate(-90 30.1 204.1)">DAT3</text>
<text x="159.7" y="204.1" transform="rotate(-90 159.7 204.1)">DAT4</text>
</g>
<g font-size="1.8" fill="#006464">
<text x="23.5" y="22.8">PWR_FLAG</text>
<text x="69.2" y="22.8">PWR_FLAG</text>
<text x="152.9" y="33.9">Vbus</text>
<text x="160.9" y="33.5" transform="rotate(-90 160.9 33.5)">VS</text>
<text x="164.6" y="33.9">A1</text>
<text x="37.4" y="40.5">J1</text>
<text x="76.9" y="40.5">F1</text>
<text x="131.4" y="40.5">RS1</text>
<text x="163.4" y="41.5">SDA</text>
<text x="164.6" y="36.4">A0</text>
<text x="182.2" y="40.5">U1</text>
<text x="206.4" y="40.5">C4</text>
<text x="252.4" y="40.5">QR1</text>
<text x="292.8" y="40.5">RG0</text>
<text x="330.9" y="38.3">DZ1</text>
<text x="374.1" y="38.3">D1</text>
<text x="37.4" y="43.1">ENTRADA 5-24V</text>
<text x="76.9" y="43.1">MINI</text>
<text x="82" y="43.1">15A</text>
<text x="131.4" y="43.1">1mR</text>
<text x="136.7" y="43.1">2512</text>
<text x="152.9" y="44">Vin+</text>
<text x="152.9" y="46.6">Vin-</text>
<text x="163.4" y="44">SCL</text>
<text x="182.2" y="43.1">INA238</text>
<text x="206.4" y="43.1">100nF</text>
<text x="252.4" y="43.1">BSC028N06LS3</text>
<text x="292.8" y="43.1">10k</text>
<text x="330.9" y="45.9">MMSZ5242B</text>
<text x="343.5" y="45.9">12V</text>
<text x="374.1" y="45.9">SMBJ26A</text>
<text x="160.9" y="50.3" transform="rotate(-90 160.9 50.3)">GND</text>
<text x="162.6" y="49.1">~{Alert}</text>
<text x="150.9" y="74.5">VIN</text>
<text x="166.4" y="74.5">CB</text>
<text x="244.6" y="76.4">D7</text>
<text x="33.7" y="78.6">C1</text>
<text x="33.7" y="81.2">330uF</text>
<text x="40.7" y="81.2">50V</text>
<text x="76.9" y="78.6">C2</text>
<text x="76.9" y="81.2">10uF</text>
<text x="82.7" y="81.2">50V</text>
<text x="120" y="78.6">C3</text>
<text x="120" y="81.2">10uF</text>
<text x="125.9" y="81.2">50V</text>
<text x="150.9" y="79.6">~{SHDN}</text>
<text x="166.3" y="79.6">SW</text>
<text x="184.7" y="81.2">LMR16006XDDC</text>
<text x="184.7" y="78.6">U2</text>
<text x="206.4" y="81.2">47uH</text>
<text x="206.4" y="78.6">L1</text>
<text x="292.8" y="78.6">C5</text>
<text x="292.8" y="81.2">100nF</text>
<text x="335.9" y="78.6">C6</text>
<text x="335.9" y="81.2">10uF</text>
<text x="341.8" y="81.2">50V</text>
<text x="379.1" y="78.6">C7</text>
<text x="379.1" y="81.2">22uF</text>
<text x="385" y="81.2">25V</text>
<text x="160.9" y="85.3" transform="rotate(-90 160.9 85.3)">GND</text>
<text x="166.6" y="84.7">FB</text>
<text x="244.6" y="84">SS210</text>
<text x="33.7" y="116.7">RB1</text>
<text x="33.7" y="119.3">56k</text>
<text x="76.9" y="116.7">RB2</text>
<text x="76.9" y="119.3">10k</text>
<text x="136.5" y="119.3">74HCT125D</text>
<text x="147.2" y="116.6">812U3B</text>
<text x="149.2" y="119.3">74HCT125D</text>
<text x="159.3" y="116.6">11 U3C</text>
<text x="161.9" y="119.3">74HCT125D</text>
<text x="163.2" y="116.7">C8</text>
<text x="163.2" y="119.3">100nF</text>
<text x="168.5" y="114.1" transform="rotate(-90 168.5 114.1)">VCC</text>
<text x="170.8" y="116.7">U3EU3D</text>
<text x="170.8" y="119.3">74HCT125D</text>
<text x="174.6" y="119.3">74HCT125D</text>
<text x="196.1" y="115.2">E0</text>
<text x="196.1" y="117.7">E1</text>
<text x="204.1" y="116.1" transform="rotate(-90 204.1 116.1)">VCC</text>
<text x="206.5" y="115.2">SDA</text>
<text x="206.6" y="117.7">SCL</text>
<text x="225.4" y="116.7">U4</text>
<text x="225.4" y="119.3">M24C02-WMN6TP</text>
<text x="249.6" y="119.3">100nF</text>
<text x="249.6" y="116.7">C10</text>
<text x="309.2" y="116.7">J7</text>
<text x="309.2" y="119.3">PROGRAMADOR</text>
<text x="335.9" y="116.7">TP1</text>
<text x="335.9" y="119.3">VIN</text>
<text x="379.1" y="116.7">TP2</text>
<text x="379.1" y="119.3">5V</text>
<text x="168.5" y="123.4" transform="rotate(-90 168.5 123.4)">GND</text>
<text x="196.1" y="120.2">E2</text>
<text x="204.1" y="121.4" transform="rotate(-90 204.1 121.4)">VSS</text>
<text x="207.4" y="120.2">~{WC}</text>
<text x="33.7" y="154.8">TP3</text>
<text x="80.6" y="154.8">J2</text>
<text x="120" y="154.8">FO1</text>
<text x="163.2" y="154.8">RD1</text>
<text x="210.1" y="154.8">J3</text>
<text x="249.6" y="154.8">FO2</text>
<text x="292.8" y="154.8">RD2</text>
<text x="339.7" y="154.8">J4</text>
<text x="379.1" y="154.8">FO3</text>
<text x="33.7" y="157.4">GND</text>
<text x="80.6" y="157.4">PIXELES</text>
<text x="89.4" y="157.4">1</text>
<text x="120" y="157.4">3A</text>
<text x="163.2" y="157.4">100</text>
<text x="210.1" y="157.4">PIXELES</text>
<text x="218.9" y="157.4">2</text>
<text x="249.6" y="157.4">3A</text>
<text x="292.8" y="157.4">100</text>
<text x="339.7" y="157.4">PIXELES</text>
<text x="348.5" y="157.4">3</text>
<text x="379.1" y="157.4">3A</text>
<text x="33.7" y="192.9">RD3</text>
<text x="33.7" y="195.5">100</text>
<text x="80.6" y="192.9">J5</text>
<text x="80.6" y="195.5">PIXELES</text>
<text x="89.4" y="195.5">4</text>
<text x="120" y="195.5">3A</text>
<text x="120" y="192.9">FO4</text>
<text x="163.2" y="192.9">RD4</text>
<text x="163.2" y="195.5">100</text>
</g>
<g font-size="1.8" fill="#a90000">
<text x="159.8" y="29.9" transform="rotate(-90 159.8 29.9)">6</text>
<text x="150.4" y="32.8">8</text>
<text x="168.2" y="32.8">1</text>
<text x="168.2" y="35.3">2</text>
<text x="26.6" y="37.8">1</text>
<text x="26.6" y="40.4">2</text>
<text x="116.6" y="37.5" transform="rotate(-90 116.6 37.5)">1</text>
<text x="118" y="37.8">2</text>
<text x="168.2" y="40.4">4</text>
<text x="243.1" y="40.4">4</text>
<text x="248.7" y="37.5" transform="rotate(-90 248.7 37.5)">5</text>
<text x="26.6" y="42.9">3</text>
<text x="26.6" y="45.5">4</text>
<text x="116.6" y="45.2" transform="rotate(-90 116.6 45.2)">4</text>
<text x="118" y="42.9">3</text>
<text x="149.8" y="42.9">10</text>
<text x="150.4" y="45.5">9</text>
<text x="168.2" y="42.9">5</text>
<text x="248.7" y="45.2" transform="rotate(-90 248.7 45.2)">1</text>
<text x="159.8" y="52.8" transform="rotate(-90 159.8 52.8)">7</text>
<text x="168.2" y="48">3</text>
<text x="147.9" y="73.4">5</text>
<text x="170.7" y="73.4">1</text>
<text x="147.9" y="78.5">4</text>
<text x="170.7" y="78.5">6</text>
<text x="170.7" y="83.6">3</text>
<text x="159.8" y="88.3" transform="rotate(-90 159.8 88.3)">2</text>
<text x="167.4" y="108" transform="rotate(-90 167.4 108)">14</text>
<text x="202.9" y="111.2" transform="rotate(-90 202.9 111.2)">8</text>
<text x="285.7" y="109">1</text>
<text x="285.7" y="111.5">3</text>
<text x="294.6" y="109">2</text>
<text x="294.6" y="111.5">4</text>
<text x="110.4" y="116.6">2</text>
<text x="121.8" y="116.6">35</text>
<text x="134.5" y="116.6">69U3ADB2</text>
<text x="193.6" y="114">1</text>
<text x="193.6" y="116.6">2</text>
<text x="193.6" y="119.1">3</text>
<text x="211.4" y="114">5</text>
<text x="211.4" y="116.6">6</text>
<text x="211.4" y="119.1">7</text>
<text x="285.7" y="114">5</text>
<text x="285.7" y="116.6">7</text>
<text x="285.7" y="119.1">9</text>
<text x="294" y="119.1">10</text>
<text x="294.6" y="114">6</text>
<text x="294.6" y="116.6">8</text>
<text x="116.6" y="121.7" transform="rotate(-90 116.6 121.7)">1</text>
<text x="129.3" y="121.7" transform="rotate(-90 129.3 121.7)">4</text>
<text x="142" y="122.3" transform="rotate(-90 142 122.3)">10</text>
<text x="154.7" y="122.3" transform="rotate(-90 154.7 122.3)">13</text>
<text x="202.9" y="123.9" transform="rotate(-90 202.9 123.9)">4</text>
<text x="285.1" y="121.7">11</text>
<text x="285.1" y="124.2">13</text>
<text x="294" y="121.7">12</text>
<text x="294" y="124.2">14</text>
<text x="167.4" y="127.7" transform="rotate(-90 167.4 127.7)">7</text>
<text x="285.1" y="126.7">15</text>
<text x="294" y="126.7">16</text>
<text x="69.8" y="152.1">1</text>
<text x="69.8" y="154.7">2</text>
<text x="199.3" y="152.1">1</text>
<text x="199.3" y="154.7">2</text>
<text x="328.9" y="152.1">1</text>
<text x="328.9" y="154.7">2</text>
<text x="69.8" y="157.2">3</text>
<text x="199.3" y="157.2">3</text>
<text x="328.9" y="157.2">3</text>
<text x="69.8" y="190.2">1</text>
<text x="69.8" y="192.8">2</text>
<text x="69.8" y="195.3">3</text>
</g>
</svg>
